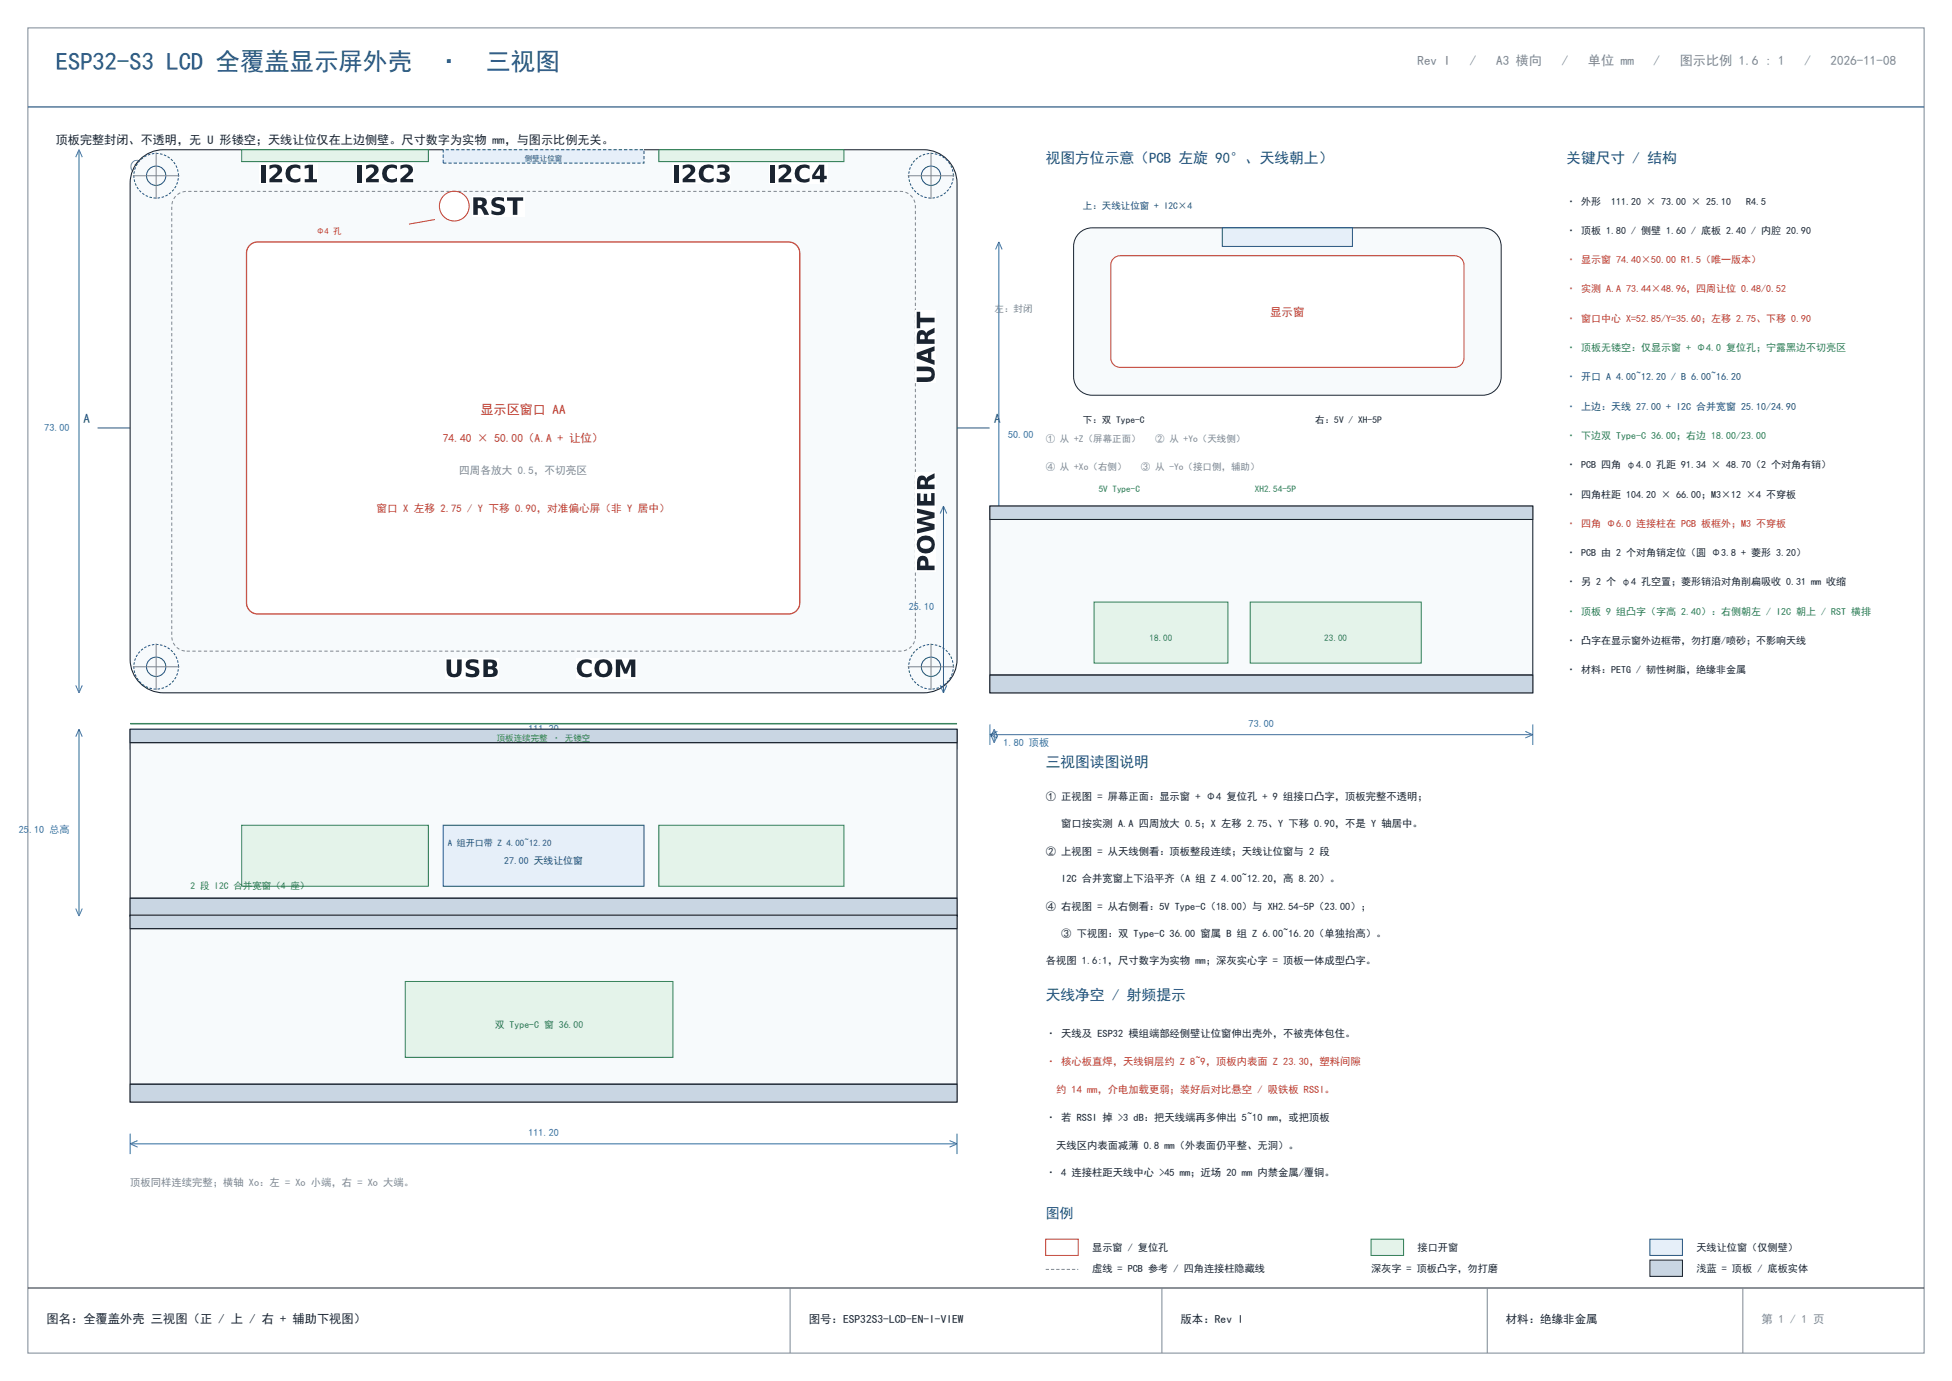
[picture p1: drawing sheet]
<svg xmlns="http://www.w3.org/2000/svg" width="420mm" height="297mm" viewBox="0 0 420 297" stroke-linecap="round" stroke-linejoin="round" font-family="sans-serif">
<path d="M6 6h408v285h-408zM170 277v14M250 277v14M320 277v14M375 277v14" fill="none" stroke="#7b8794" stroke-width=".22"/>
<path d="M6 23h408" fill="none" stroke="#1f4e79" stroke-width=".25"/>
<path d="M6 277h408" fill="none" stroke="#1b2430" stroke-width=".22"/>
<path d="M30.5 34a7.2 7.2 0 0 1 4.7-1.8h163.5a7.2 7.2 0 0 1 7.2 7.2v102.4a7.2 7.2 0 0 1-7.2 7.2h-163.5a7.2 7.2 0 0 1-7.2-7.2v-102.4a7.2 7.2 0 0 1 2.5-5.4z" fill-rule="evenodd" fill="#f7fafc"/>
<path d="M30.5 34a7.2 7.2 0 0 1 4.7-1.8h163.5a7.2 7.2 0 0 1 7.2 7.2v102.4a7.2 7.2 0 0 1-7.2 7.2h-163.5a7.2 7.2 0 0 1-7.2-7.2v-102.4a7.2 7.2 0 0 1 2.5-5.4z" fill="none" stroke="#1b2430" stroke-width=".23"/>
<path d="M37.9 42.1a3.2 3.2 0 0 1 2.3-.9h153.6a3.2 3.2 0 0 1 3.2 3.2v92.4a3.2 3.2 0 0 1-3.2 3.2h-153.6a3.2 3.2 0 0 1-3.2-3.2v-92.4a3.2 3.2 0 0 1 .9-2.3z" fill="none" stroke="#7b8794" stroke-width=".22" stroke-dasharray=".7 .5" stroke-linecap="butt"/>
<path d="M53.6 52.9a2.39 2.39 0 0 1 1.8-.9h114.3a2.4 2.4 0 0 1 2.4 2.4v75.2a2.4 2.4 0 0 1-2.4 2.4h-114.3a2.4 2.4 0 0 1-2.4-2.4v-75.2l.1-.5z" fill-rule="evenodd" fill="#fff"/>
<path d="M53.6 52.9a2.39 2.39 0 0 1 1.8-.9h114.3a2.4 2.4 0 0 1 2.4 2.4v75.2a2.4 2.4 0 0 1-2.4 2.4h-114.3a2.4 2.4 0 0 1-2.4-2.4v-75.2l.1-.5z" fill="none" stroke="#c0392b" stroke-width=".26"/>
<path d="M95.4 32.2h43.2v2.9h-43.2z" fill-rule="evenodd" fill="#e6eff9"/>
<path d="M95.4 32.2h43.2v2.9h-43.2z" fill="none" stroke="#1f4e79" stroke-width=".22" stroke-dasharray=".7 .4" stroke-linecap="butt"/>
<path d="M52 32.2h40.2v2.6h-40.2z" fill-rule="evenodd" fill="#e4f3ea"/>
<path d="M52 32.2h40.2v2.6h-40.2z" fill="none" stroke="#2e7d52" stroke-width=".22"/>
<path d="M141.8 32.2h39.8v2.6h-39.8z" fill-rule="evenodd" fill="#e4f3ea"/>
<path d="M141.8 32.2h39.8v2.6h-39.8z" fill="none" stroke="#2e7d52" stroke-width=".22"/>
<circle cx="97.7" cy="44.3" r="3.2" fill="#fff"/>
<circle cx="97.7" cy="44.3" r="3.2" fill="none" stroke="#c0392b" stroke-width=".22"/>
<g fill="#fff">
<path d="M95.8 141.5h11.6v4.4h-11.6z" fill-rule="evenodd"/>
<path d="M123.9 141.5h13v4.4h-13z" fill-rule="evenodd"/>
<path d="M197 101.5h4.4v21.4h-4.4z" fill-rule="evenodd"/>
<path d="M197 66.8h4.4v15.6h-4.4z" fill-rule="evenodd"/>
<path d="M55.9 35.1h12.5v4.4h-12.5z" fill-rule="evenodd"/>
<path d="M76.7 35.1h12.4v4.4h-12.4z" fill-rule="evenodd"/>
<path d="M144.8 35.1h12.5v4.4h-12.5z" fill-rule="evenodd"/>
<path d="M165.4 35.1h12.7v4.4h-12.7z" fill-rule="evenodd"/>
<path d="M101.6 42.1h11.2v4.4h-11.2z" fill-rule="evenodd"/>
</g>
<g fill="#1b2430">
<path d="M96.1 141.8h1v2.7a.64 .64 0 0 0 .6 .5 .64 .64 0 0 0 .6-.5l.1-2.7h.9v2.3a1.65 1.65 0 0 1-1.3 1.6 1.65 1.65 0 0 1-1.8-.9z"/>
<path d="M100.5 142.1l1.1-.3 1.3 .2v.7l-1.2-.2-.6 .2 .1 .4 .4 .1a1.46 1.46 0 0 1 1.6 1.2 1.56 1.56 0 0 1-2.3 1.2l-.7-.2v-.8l1.4 .4a.52 .52 0 0 0 .6-.4l-.1-.3-.5-.2a1.22 1.22 0 0 1-1.3-.6 1.22 1.22 0 0 1 .2-1.4z"/>
<path d="M124.6 142.3a2.46 2.46 0 0 1 2.7-.3v.8a1.28 1.28 0 0 0-1.8 0 1.28 1.28 0 0 0 0 1.8 1.28 1.28 0 0 0 1.8 0v.8l-.3 .1a2.04 2.04 0 0 1-2.5-.6 2.04 2.04 0 0 1 .1-2.6z"/>
<path d="M132.5 141.8h1.2l.9 2 .9-2h1.2v3.8h-.9v-2.8l-.9 2.1h-.6l-.9-2.1v2.8h-.9z"/>
<path d="M197.3 109.4l3.8 .8v1.2l-2.9 .7 2.9 .6v1.2l-3.8 .8v-.9l2.8-.6-2.8-.7v-.9l2.8-.7-2.8-.6z"/>
<path d="M197.3 106.1h.7v1.6h.7v-1.5h.8v1.5h.8v-1.7h.8v2.7h-3.8z"/>
<path d="M197.2 78.8h2.3a1.68 1.68 0 0 1 1.7 1.4 1.68 1.68 0 0 1-.9 1.8l-3.1 .1v-.9l2.8-.1a.65 .65 0 0 0 .4-.6 .65 .65 0 0 0-.4-.6l-2.8-.1z"/>
<path d="M197.2 67.1h.8v1.2h3.1v1h-3.1v1.3h-.8z"/>
<path d="M62 35.9a2.46 2.46 0 0 1 2.6-.3v.8a1.28 1.28 0 0 0-1.8 0 1.28 1.28 0 0 0 0 1.8 1.28 1.28 0 0 0 1.8 0v.8l-.2 .1a2.04 2.04 0 0 1-2.6-.6 2.04 2.04 0 0 1 .2-2.6z"/>
<path d="M56.1 35.4h1v3.8h-1z"/>
<path d="M65.5 35.6l1.8-.2v3.1h.9v.7h-2.6v-.7h.8v-2.4l-.9 .2z"/>
<path d="M58 35.6l1-.2a1.22 1.22 0 0 1 1.5 .4 1.22 1.22 0 0 1-.2 1.6l-1.2 1.1h1.6v.7h-2.7v-.7l1.4-1.2a.7 .7 0 0 0 .2-1 .7 .7 0 0 0-1-.2l-.6 .3z"/>
<path d="M82.8 35.9a2.46 2.46 0 0 1 2.6-.3v.8a1.28 1.28 0 0 0-1.8 0 1.28 1.28 0 0 0 0 1.8 1.28 1.28 0 0 0 1.8 0v.8l-.3 .1a2.04 2.04 0 0 1-2.5-.6 2.04 2.04 0 0 1 .2-2.6z"/>
<path d="M76.9 35.4h1v3.8h-1z"/>
<path d="M78.8 35.6l.9-.2a1.22 1.22 0 0 1 1.6 .4 1.22 1.22 0 0 1-.2 1.6l-1.3 1.1h1.7v.7h-2.7v-.7l1.3-1.2a.7 .7 0 0 0 .3-1 .7 .7 0 0 0-1.1-.2l-.5 .3z"/>
<path d="M86.2 35.6l.9-.2a1.21 1.21 0 0 1 1.6 .4 1.21 1.21 0 0 1-.2 1.6l-1.3 1.1h1.7v.7h-2.7v-.7l1.3-1.2a.7 .7 0 0 0 .3-1 .7 .7 0 0 0-1.1-.2l-.5 .3z"/>
<path d="M150.9 35.9a2.46 2.46 0 0 1 2.6-.3v.8a1.28 1.28 0 0 0-1.8 0 1.28 1.28 0 0 0 0 1.8 1.28 1.28 0 0 0 1.8 0v.8l-.2 .1a2.04 2.04 0 0 1-2.6-.6 2.04 2.04 0 0 1 .2-2.6z"/>
<path d="M154.4 35.5l.8-.1a1.19 1.19 0 0 1 1.3 .1 1.19 1.19 0 0 1 .4 1.1l-.6 .6a1.03 1.03 0 0 1 .8 1.1 1.03 1.03 0 0 1-1 .9l-1 .1-.9-.2v-.8l1.1 .3a.63 .63 0 0 0 .8-.5 .65 .65 0 0 0-.8-.5h-.4v-.7h.7a.43 .43 0 0 0 .4-.4 .43 .43 0 0 0-.4-.4l-1.2 .1z"/>
<path d="M145 35.4h1v3.8h-1z"/>
<path d="M146.9 35.6l1-.2a1.21 1.21 0 0 1 1.5 .4 1.21 1.21 0 0 1-.2 1.6l-1.2 1.1h1.6v.7h-2.7v-.7l1.4-1.2a.7 .7 0 0 0 .2-1 .7 .7 0 0 0-1-.2l-.6 .3z"/>
<path d="M171.5 35.9a2.46 2.46 0 0 1 2.7-.3v.8a1.28 1.28 0 0 0-1.8 0 1.28 1.28 0 0 0 0 1.8 1.28 1.28 0 0 0 1.8 0v.8l-.3 .1a2.04 2.04 0 0 1-2.5-.6 2.04 2.04 0 0 1 .1-2.6z"/>
<path d="M165.7 35.4h.9v3.8h-.9z"/>
<path d="M167.5 35.6l1-.2a1.22 1.22 0 0 1 1.5 .4 1.22 1.22 0 0 1-.2 1.6l-1.2 1.1h1.7v.7h-2.8v-.7l1.4-1.2a.7 .7 0 0 0 .3-1 .7 .7 0 0 0-1.1-.2l-.6 .3z"/>
<path d="M106.1 42.7l1-.3 1.3 .2v.8l-1.1-.3-.7 .2 .1 .4 .4 .2a1.46 1.46 0 0 1 1.6 1.2 1.56 1.56 0 0 1-2.2 1.1l-.8-.2v-.8l1.4 .4a.52 .52 0 0 0 .7-.4l-.2-.3-.4-.2a1.22 1.22 0 0 1-1.3-.6 1.22 1.22 0 0 1 .2-1.4z"/>
<path d="M109.1 42.4h3.5v.8h-1.3v3h-1v-3h-1.2z"/>
<path d="M104 141.8l2.1 .1a.89 .89 0 0 1 .8 .7 .89 .89 0 0 1-.4 1 1.01 1.01 0 0 1 .6 1 1.01 1.01 0 0 1-.8 .9l-2.3 .1zM105 142.5v.8h.5a.4 .4 0 0 0 .5-.4 .4 .4 0 0 0-.5-.4zM105 144v.9h.6a.5 .5 0 0 0 .5-.5 .5 .5 0 0 0-.5-.4z"/>
<path d="M127.9 143.7a2 2 0 0 1 4 0 2 2 0 0 1-4 0zM129.1 142.8a1.35 1.35 0 0 0 .7 2.2 1.3 1.3 0 0 0 1-1.3 1.3 1.3 0 0 0-1-1.2z"/>
<path d="M197.2 117.1a2 2 0 0 1 4 0 2 2 0 0 1-4 0zM198.3 116.4a.96 .96 0 0 0-.2 1.2 .96 .96 0 0 0 1.1 .4 .98 .98 0 0 0 1.3-.9 .98 .98 0 0 0-1.3-.9z"/>
<path d="M197.6 119.9a1.25 1.25 0 0 1 1.5-.3 1.25 1.25 0 0 1 .7 1.4v.6h1.3v1h-3.8v-1.6zM198.2 120.7l-.2 .9h1.1v-.5a.53 .53 0 0 0-.3-.5 .53 .53 0 0 0-.6 .1z"/>
<path d="M197.6 102.6a1.02 1.02 0 0 1 1.7 .4l.4-.5 1.4-.7v1a1.87 1.87 0 0 0-1.4 .9v.5h1.4v1h-3.8v-1.5zM198.1 103.4l-.1 .8h1a.8 .8 0 0 0-.3-.9z"/>
<path d="M197.2 75.9l3.9-1.4v1l-.7 .2v1.5l.7 .3v1l-3.9-1.4zM198.1 76.5l1.6 .5v-1z"/>
<path d="M197.5 71.3a1.03 1.03 0 0 1 1.8 .4l.4-.5 1.4-.7v1a1.9 1.9 0 0 0-1.4 1l-.1 .5h1.5v1h-3.9l.1-2.2zM198.1 72.1l-.1 .9h.9a.81 .81 0 0 0-.2-1z"/>
<path d="M176.3 35.4h1v2.4h.6v.7h-.6v.7h-.9v-.7h-1.6v-.8zM176.4 36.2l-1 1.6h1z"/>
<path d="M101.8 42.4l2.2 .1a1 1 0 0 1 .8 .9 1 1 0 0 1-.8 1l.5 .5 .7 1.3h-1a1.87 1.87 0 0 0-.9-1.4h-.5v1.4h-1zM102.8 43.1v1a.8 .8 0 0 0 1-.3 .49 .49 0 0 0-.1-.5 .49 .49 0 0 0-.5-.2z"/>
</g>
<path d="M93.6 47.2l-5.6 1" fill="none" stroke="#c0392b" stroke-width=".22"/>
<path d="M38.4 37.8a4.8 4.8 0 0 0-7-4.3 4.8 4.8 0 0 0-.7 8.1 4.8 4.8 0 0 0 7.6-2.9l.1-.9M205.1 37.8a4.8 4.8 0 0 0-6.9-4.3 4.8 4.8 0 0 0-.8 8.1 4.8 4.8 0 0 0 7.6-2.9l.1-.9M38.4 143.4a4.8 4.8 0 0 0-7-4.3 4.8 4.8 0 0 0-.7 8.1 4.8 4.8 0 0 0 7.6-2.9l.1-.9M205.1 143.4a4.8 4.8 0 0 0-6.9-4.3 4.8 4.8 0 0 0-.8 8.1 4.8 4.8 0 0 0 7.6-2.9l.1-.9" fill="none" stroke="#1f4e79" stroke-width=".22" stroke-dasharray=".5 .4" stroke-linecap="butt"/>
<g fill="none" stroke="#1f4e79" stroke-width=".22">
<path d="M21 92h7M205.9 92h7"/>
<circle cx="33.6" cy="37.8" r="2.08"/>
<circle cx="200.3" cy="37.8" r="2.08"/>
<circle cx="33.6" cy="143.4" r="2.08"/>
<circle cx="200.3" cy="143.4" r="2.08"/>
</g>
<path d="M28.6 37.8h10M33.6 32.8v10M195.3 37.8h10M200.3 32.8v10M33.6 138.4v10M200.3 138.4v10M28.6 143.4h10M195.3 143.4h10" fill="none" stroke="#7b8794" stroke-width=".22"/>
<g fill="none" stroke="#2f6db3" stroke-width=".22">
<path d="M17 32.2v116.8M17 32.2l.7 1.6M17 32.2l-.7 1.6M214.9 52v80M214.9 52l.7 1.6M214.9 52l-.7 1.6M214.2 130.4l.7 1.6M215.6 130.4l-.7 1.6M16.3 147.4l.7 1.6M17.7 147.4l-.7 1.6M28 159h177.9M28 159l1.6 .7"/>
<path d="M28 156.8v4.4M29.6 158.3l-1.6 .7M204.3 158.3l1.6 .7M205.9 159l-1.6 .7M205.9 156.8v4.4"/>
</g>
<path d="M28 156.8h177.9v40.2h-177.9z" fill-rule="evenodd" fill="#f7fafc"/>
<path d="M28 156.8h177.9v40.2h-177.9z" fill="none" stroke="#1b2430" stroke-width=".23"/>
<path d="M28 193.2h177.9v3.8h-177.9z" fill-rule="evenodd" fill="#c9d6e3"/>
<path d="M28 193.2h177.9v3.8h-177.9z" fill="none" stroke="#1b2430" stroke-width=".22"/>
<path d="M28 156.8h177.9v2.9h-177.9z" fill-rule="evenodd" fill="#c9d6e3"/>
<path d="M28 156.8h177.9v2.9h-177.9zM28 159.7h177.9M28 193.2h177.9" fill="none" stroke="#1b2430" stroke-width=".22"/>
<path d="M28 155.6h177.9" fill="none" stroke="#2e7d52" stroke-width=".32"/>
<path d="M52 177.5h40.2v13.1h-40.2z" fill-rule="evenodd" fill="#e4f3ea"/>
<path d="M52 177.5h40.2v13.1h-40.2z" fill="none" stroke="#2e7d52" stroke-width=".22"/>
<path d="M141.8 177.5h39.8v13.1h-39.8z" fill-rule="evenodd" fill="#e4f3ea"/>
<path d="M141.8 177.5h39.8v13.1h-39.8z" fill="none" stroke="#2e7d52" stroke-width=".22"/>
<path d="M95.4 177.5h43.2v13.1h-43.2z" fill-rule="evenodd" fill="#e6eff9"/>
<path d="M95.4 177.5h43.2v13.1h-43.2z" fill="none" stroke="#1f4e79" stroke-width=".22"/>
<path d="M17 156.8v40.2M17 156.8l.7 1.6M17 156.8l-.7 1.6M213.2 158.1l.7 1.6M213.9 156.8v2.9M213.9 156.8l.7 1.6M213.9 156.8l-.7 1.6M214.6 158.1l-.7 1.6M16.3 195.4l.7 1.6M17.7 195.4l-.7 1.6" fill="none" stroke="#2f6db3" stroke-width=".22"/>
<path d="M28 196.8h177.9v40.2h-177.9z" fill-rule="evenodd" fill="#f7fafc"/>
<path d="M28 196.8h177.9v40.2h-177.9z" fill="none" stroke="#1b2430" stroke-width=".23"/>
<path d="M28 233.2h177.9v3.8h-177.9z" fill-rule="evenodd" fill="#c9d6e3"/>
<path d="M28 233.2h177.9v3.8h-177.9z" fill="none" stroke="#1b2430" stroke-width=".22"/>
<path d="M28 196.8h177.9v2.9h-177.9z" fill-rule="evenodd" fill="#c9d6e3"/>
<path d="M28 196.8h177.9v2.9h-177.9zM28 199.7h177.9M28 233.2h177.9" fill="none" stroke="#1b2430" stroke-width=".22"/>
<path d="M87.2 211.1h57.6v16.3h-57.6z" fill-rule="evenodd" fill="#e4f3ea"/>
<path d="M87.2 211.1h57.6v16.3h-57.6z" fill="none" stroke="#2e7d52" stroke-width=".22"/>
<path d="M28 246h177.9M28 246l1.6 .7M28 243.8v4.4M29.6 245.3l-1.6 .7M204.3 245.3l1.6 .7M205.9 246l-1.6 .7M205.9 243.8v4.4" fill="none" stroke="#2f6db3" stroke-width=".22"/>
<path d="M213 108.8h116.8v40.2h-116.8z" fill-rule="evenodd" fill="#f7fafc"/>
<path d="M213 108.8h116.8v40.2h-116.8z" fill="none" stroke="#1b2430" stroke-width=".23"/>
<path d="M213 145.2h116.8v3.8h-116.8z" fill-rule="evenodd" fill="#c9d6e3"/>
<path d="M213 145.2h116.8v3.8h-116.8z" fill="none" stroke="#1b2430" stroke-width=".22"/>
<path d="M213 108.8h116.8v2.9h-116.8z" fill-rule="evenodd" fill="#c9d6e3"/>
<path d="M213 108.8h116.8v2.9h-116.8zM213 111.7h116.8M213 145.2h116.8" fill="none" stroke="#1b2430" stroke-width=".22"/>
<path d="M235.4 129.5h28.8v13.1h-28.8z" fill-rule="evenodd" fill="#e4f3ea"/>
<path d="M235.4 129.5h28.8v13.1h-28.8z" fill="none" stroke="#2e7d52" stroke-width=".22"/>
<path d="M269 129.5h36.8v13.1h-36.8z" fill-rule="evenodd" fill="#e4f3ea"/>
<path d="M269 129.5h36.8v13.1h-36.8z" fill="none" stroke="#2e7d52" stroke-width=".22"/>
<path d="M203 108.8v40.2M203 108.8l.7 1.6M203 108.8l-.7 1.6M202.3 147.4l.7 1.6M203.7 147.4l-.7 1.6M213 158h116.8M213 158l1.6 .7M213 155.8v4.4M214.6 157.3l-1.6 .7M328.2 157.3l1.6 .7M329.8 158l-1.6 .7M329.8 155.8v4.4" fill="none" stroke="#2f6db3" stroke-width=".22"/>
<path d="M232.2 50.2a4 4 0 0 1 2.8-1.2h84a4 4 0 0 1 4 4v28a4 4 0 0 1-4 4h-84a4 4 0 0 1-4-4v-28a4 4 0 0 1 1.2-2.8z" fill-rule="evenodd" fill="#f7fafc"/>
<path d="M232.2 50.2a4 4 0 0 1 2.8-1.2h84a4 4 0 0 1 4 4v28a4 4 0 0 1-4 4h-84a4 4 0 0 1-4-4v-28a4 4 0 0 1 1.2-2.8z" fill="none" stroke="#1b2430" stroke-width=".22"/>
<path d="M239.6 55.6l.9-.5 .5-.1h72a2 2 0 0 1 2 2v20a2 2 0 0 1-2 2h-72a2 2 0 0 1-2-2v-20l.1-.5z" fill-rule="evenodd" fill="#fff"/>
<path d="M239.6 55.6l.9-.5 .5-.1h72a2 2 0 0 1 2 2v20a2 2 0 0 1-2 2h-72a2 2 0 0 1-2-2v-20l.1-.5z" fill="none" stroke="#c0392b" stroke-width=".22"/>
<path d="M263 49h28v4h-28z" fill-rule="evenodd" fill="#e6eff9"/>
<path d="M263 49h28v4h-28z" fill="none" stroke="#1f4e79" stroke-width=".22"/>
<path d="M225 266.5h7v3.5h-7z" fill-rule="evenodd" fill="#fff"/>
<path d="M225 266.5h7v3.5h-7z" fill="none" stroke="#c0392b" stroke-width=".22"/>
<path d="M295 266.5h7v3.5h-7z" fill-rule="evenodd" fill="#e4f3ea"/>
<path d="M295 266.5h7v3.5h-7z" fill="none" stroke="#2e7d52" stroke-width=".22"/>
<path d="M355 266.5h7v3.5h-7z" fill-rule="evenodd" fill="#e6eff9"/>
<path d="M355 266.5h7v3.5h-7z" fill="none" stroke="#1f4e79" stroke-width=".22"/>
<path d="M225 273h7" fill="none" stroke="#7b8794" stroke-width=".22" stroke-dasharray=".7 .4" stroke-linecap="butt"/>
<path d="M355 271h7v3.5h-7z" fill-rule="evenodd" fill="#c9d6e3"/>
<path d="M355 271h7v3.5h-7z" fill="none" stroke="#1b2430" stroke-width=".22"/>
<g font-size="5.3" fill="#1f4e79">
<text x="12" y="15">ESP32-S3 LCD 全覆盖显示屏外壳</text>
<text x="94" y="15">·</text>
<text x="104.6" y="15">三视图</text>
</g>
<g font-size="3.2" fill="#1f4e79">
<text x="225" y="35">视图方位示意（PCB 左旋 90°、天线朝上）</text>
<text x="337" y="35">关键尺寸 / 结构</text>
<text x="28" y="37">① 正视图（屏幕正面 / 从 +Z 看）</text>
<text x="82" y="37">1.6 : 1</text>
<text x="213" y="117">④ 右视图（从 +Xo 看，沿 -Xo）</text>
<text x="28" y="166">② 上视图（从天线侧 / +Yo 看，沿 -Yo）</text>
<text x="225" y="165">三视图读图说明</text>
<text x="225" y="215">天线净空 / 射频提示</text>
</g>
<text font-size="3" fill="#1f4e79" x="225" y="262">图例</text>
<text font-size="2.9" fill="#1f4e79" x="28" y="206">③ 辅助下视图（接口侧 / -Yo 看）</text>
<g font-size="2.8" fill="#7b8794">
<text x="305" y="14">Rev I</text>
<text x="316.3" y="14">/</text>
<text x="321.9" y="14">A3 横向</text>
<text x="336" y="14">/</text>
<text x="341.7" y="14">单位 mm</text>
<text x="355.8" y="14">/</text>
<text x="361.4" y="14">图示比例 1.6 : 1</text>
<text x="388.2" y="14">/</text>
<text x="393.9" y="14">2026-11-08</text>
</g>
<text font-size="2.8" fill="#c0392b" x="103.4" y="89">显示区窗口 AA</text>
<g font-size="2.8" fill="#1f4e79">
<text x="18" y="91">A</text>
<text x="213.9" y="91">A</text>
</g>
<g font-size="2.6" fill="#1b2430">
<text x="12" y="31">顶板完整封闭、不透明，无 U 形镂空；天线让位仅在上边侧壁。尺寸数字为实物 mm，与图示比例无关。</text>
<text x="10" y="284.5">图名：全覆盖外壳 三视图（正 / 上 / 右 + 辅助下视图）</text>
</g>
<g font-size="2.5" fill="#c0392b">
<text x="273.3" y="68">显示窗</text>
<text x="95.3" y="95">74.40 × 50.00（A.A + 让位）</text>
</g>
<g font-size="2.5" fill="#1b2430">
<text x="174" y="284.5">图号：ESP32S3-LCD-EN-I-VIEW</text>
<text x="254" y="284.5">版本：Rev I</text>
<text x="324" y="284.5">材料：绝缘非金属</text>
</g>
<text font-size="2.5" fill="#7b8794" x="379" y="284.5">第 1 / 1 页</text>
<text font-size="2.3" fill="#7b8794" x="98.8" y="102">四周各放大 0.5，不切亮区</text>
<text font-size="2.3" fill="#c0392b" x="81" y="110">窗口 X 左移 2.75 / Y 下移 0.90，对准偏心屏（非 Y 居中）</text>
<g font-size="2.2" fill="#1b2430">
<text x="337" y="44">· 外形</text>
<text x="346.7" y="44">111.20 × 73.00 × 25.10</text>
<text x="375.7" y="44">R4.5</text>
<text x="337" y="50.3">· 顶板 1.80 / 侧壁 1.60 / 底板 2.40 / 内腔 20.90</text>
<text x="337" y="100.7">· PCB 四角 φ4.0 孔距 91.34 × 48.70（2 个对角有销）</text>
<text x="337" y="107">· 四角柱距 104.20 × 66.00；M3×12 ×4 不穿板</text>
<text x="337" y="119.6">· PCB 由 2 个对角销定位（圆 Φ3.8 + 菱形 3.20）</text>
<text x="337" y="125.9">· 另 2 个 φ4 孔空置；菱形销沿对角削扁吸收 0.31 mm 收缩</text>
<text x="337" y="138.5">· 凸字在显示窗外边框带，勿打磨/喷砂；不影响天线</text>
<text x="337" y="144.8">· 材料：PETG / 韧性树脂，绝缘非金属</text>
<text x="225" y="172">① 正视图 = 屏幕正面：显示窗 + Φ4 复位孔 + 9 组接口凸字，顶板完整不透明；</text>
<text x="228.3" y="177.9">窗口按实测 A.A 四周放大 0.5；X 左移 2.75、Y 下移 0.90，不是 Y 轴居中。</text>
<text x="225" y="183.8">② 上视图 = 从天线侧看：顶板整段连续；天线让位窗与 2 段</text>
<text x="228.3" y="189.7">I2C 合并宽窗上下沿平齐（A 组 Z 4.00~12.20，高 8.20）。</text>
<text x="225" y="195.6">④ 右视图 = 从右侧看：5V Type-C（18.00）与 XH2.54-5P（23.00）；</text>
<text x="228.3" y="201.5">③ 下视图：双 Type-C 36.00 窗属 B 组 Z 6.00~16.20（单独抬高）。</text>
<text x="225" y="207.4">各视图 1.6:1，尺寸数字为实物 mm；深灰实心字 = 顶板一体成型凸字。</text>
<text x="225" y="223">· 天线及 ESP32 模组端部经侧壁让位窗伸出壳外，不被壳体包住。</text>
<text x="225" y="241">· 若 RSSI 掉 &gt;3 dB：把天线端再多伸出 5~10 mm，或把顶板</text>
<text x="227.2" y="247">天线区内表面减薄 0.8 mm（外表面仍平整、无洞）。</text>
<text x="225" y="253">· 4 连接柱距天线中心 &gt;45 mm；近场 20 mm 内禁金属/覆铜。</text>
<text x="235" y="269">显示窗 / 复位孔</text>
<text x="305" y="269">接口开窗</text>
<text x="365" y="269">天线让位窗（仅侧壁）</text>
<text x="235" y="273.5">虚线 = PCB 参考 / 四角连接柱隐藏线</text>
<text x="295" y="273.5">深灰字 = 顶板凸字，勿打磨</text>
<text x="365" y="273.5">浅蓝 = 顶板 / 底板实体</text>
</g>
<g font-size="2.2" fill="#c0392b">
<text x="337" y="56.6">· 显示窗 74.40×50.00 R1.5（唯一版本）</text>
<text x="337" y="62.9">· 实测 A.A 73.44×48.96，四周让位 0.48/0.52</text>
<text x="337" y="69.2">· 窗口中心 X=52.85/Y=35.60；左移 2.75、下移 0.90</text>
<text x="337" y="113.3">· 四角 Φ6.0 连接柱在 PCB 板框外；M3 不穿板</text>
<text x="225" y="229">· 核心板直焊，天线铜层约 Z 8~9，顶板内表面 Z 23.30，塑料间隙</text>
<text x="227.2" y="235">约 14 mm，介电加载更弱；装好后对比悬空 / 吸铁板 RSSI。</text>
</g>
<g font-size="2.2" fill="#2e7d52">
<text x="337" y="75.5">· 顶板无镂空：仅显示窗 + Φ4.0 复位孔；宁露黑边不切亮区</text>
<text x="337" y="94.4">· 下边双 Type-C 36.00；右边 18.00/23.00</text>
<text x="337" y="132.2">· 顶板 9 组凸字（字高 2.40）：右侧朝左 / I2C 朝上 / RST 横排</text>
</g>
<g font-size="2.2" fill="#1f4e79">
<text x="337" y="81.8">· 开口 A 4.00~12.20 / B 6.00~16.20</text>
<text x="337" y="88.1">· 上边：天线 27.00 + I2C 合并宽窗 25.10/24.90</text>
</g>
<g font-size="2.2" fill="#2f6db3">
<text x="9.5" y="92.8">73.00</text>
<text x="216.9" y="94.2">50.00</text>
<text x="195.5" y="131.1">25.10</text>
<text x="113.7" y="157.4">111.20</text>
<text x="215.9" y="160.4">1.80 顶板</text>
<text x="268.7" y="156.4">73.00</text>
<text x="4.1" y="179.1">25.10 总高</text>
<text x="113.7" y="244.4">111.20</text>
</g>
<text font-size="2.2" fill="#7b8794" x="28" y="255">顶板同样连续完整；横轴 Xo：左 = Xo 小端，右 = Xo 大端。</text>
<text font-size="2.1" fill="#1f4e79" x="108.5" y="185.8">27.00 天线让位窗</text>
<text font-size="2.1" fill="#2e7d52" x="106.5" y="221">双 Type-C 窗 36.00</text>
<text font-size="2" fill="#1f4e79" x="233" y="45">上：天线让位窗 + I2C×4</text>
<g font-size="2" fill="#7b8794">
<text x="214" y="67">左：封闭</text>
<text x="225" y="95">① 从 +Z（屏幕正面）</text>
<text x="248.5" y="95">② 从 +Yo（天线侧）</text>
<text x="225" y="101">④ 从 +Xo（右侧）</text>
<text x="245.5" y="101">③ 从 -Yo（接口侧，辅助）</text>
</g>
<g font-size="2" fill="#1b2430">
<text x="233" y="91">下：双 Type-C</text>
<text x="283" y="91">右：5V / XH-5P</text>
</g>
<g font-size="2" fill="#2e7d52">
<text x="236.4" y="105.8">5V Type-C</text>
<text x="270" y="105.8">XH2.54-5P</text>
<text x="247.3" y="137.8">18.00</text>
<text x="284.9" y="137.8">23.00</text>
<text x="41" y="191.2">2 段 I2C 合并宽窗（4 座）</text>
</g>
<text font-size="1.9" fill="#1f4e79" x="96.4" y="182">A 组开口带 Z 4.00~12.20</text>
<text font-size="1.8" fill="#c0392b" x="68" y="50.3">Φ4 孔</text>
<text font-size="1.8" fill="#2e7d52" x="106.9" y="159.3">顶板连续完整 · 无镂空</text>
<text font-size="1.6" fill="#1f4e79" x="112.9" y="34.7">侧壁让位窗</text>
</svg>
